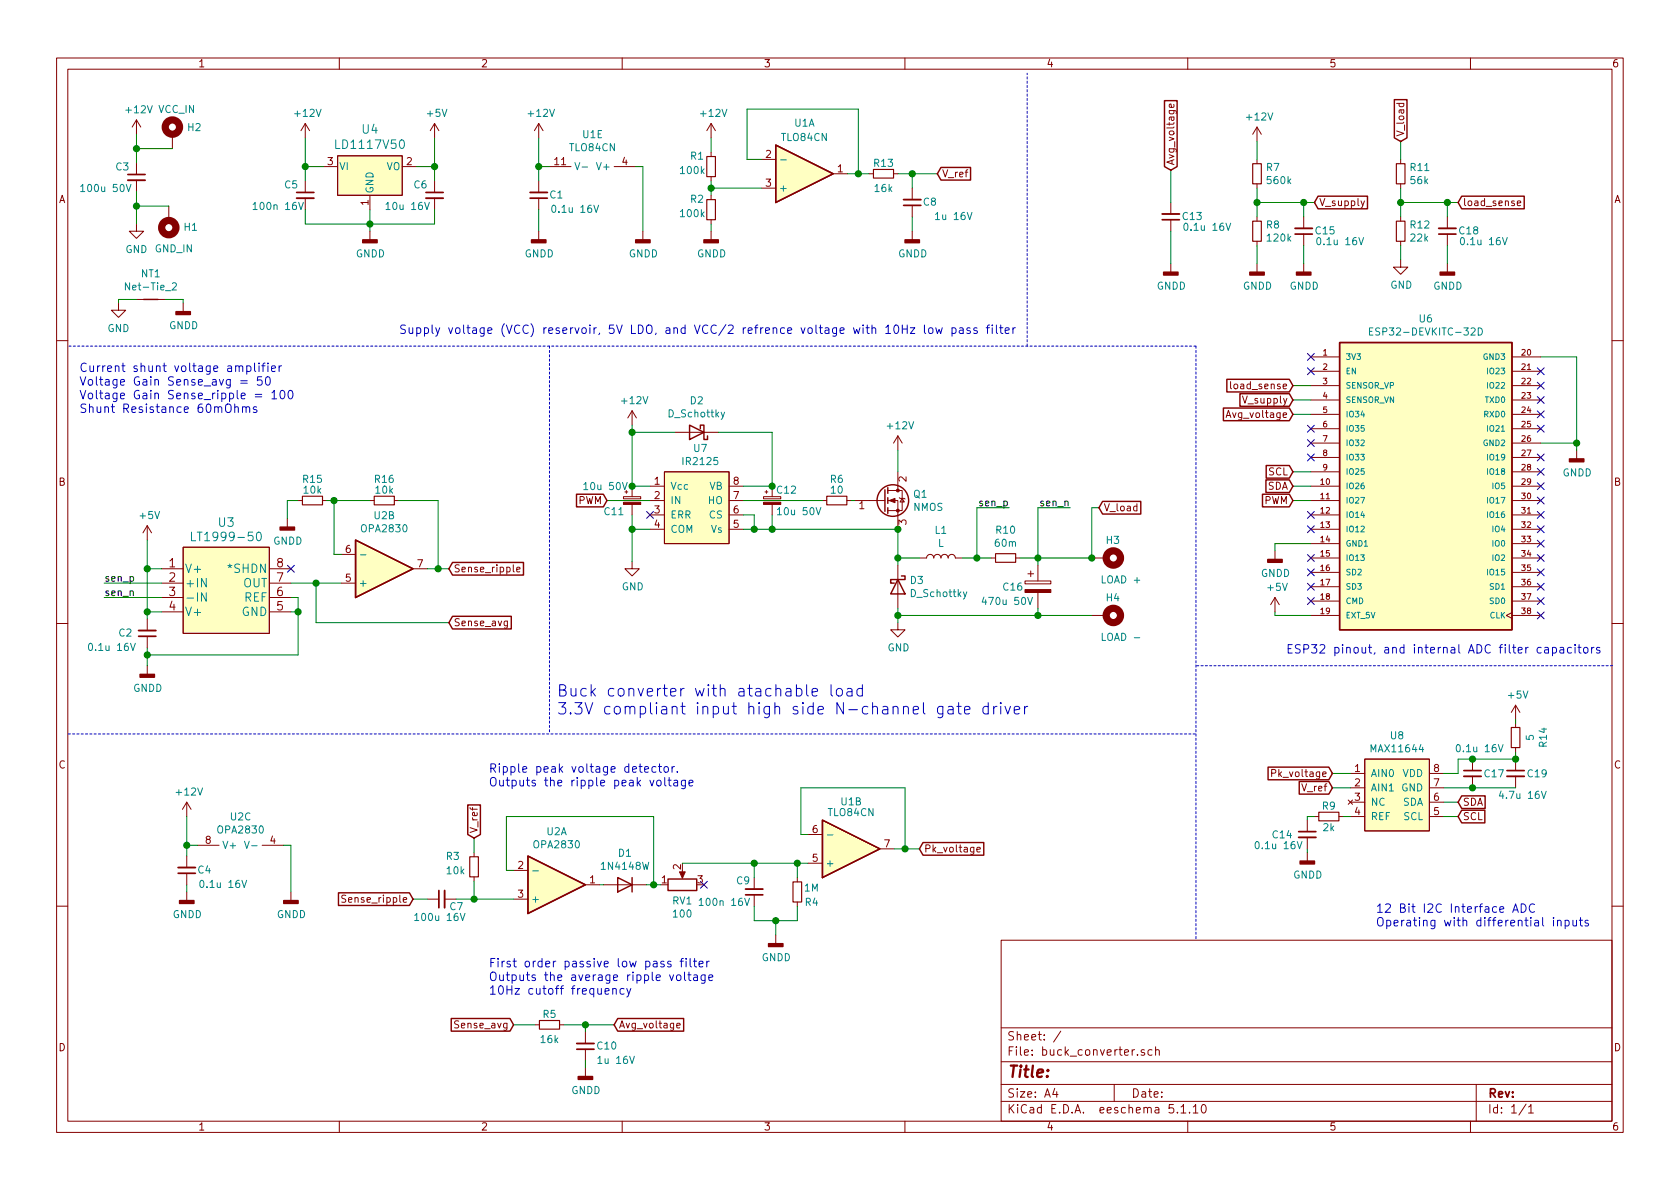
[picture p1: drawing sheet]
<svg xmlns="http://www.w3.org/2000/svg" width="297mm" height="210mm" viewBox="0 0 297 210" stroke-linecap="round" stroke-linejoin="round" font-family="sans-serif">
<g fill="none" stroke="#840000" stroke-width=".18">
<path d="M10 10.3h277v189.9h-277zM12 12.2h273v186.1h-273zM60 10.3v1.9M110 10.3v1.9M160 10.3v1.9M207.5 18.5l.1 .3-.2 .2-.6-.1v-.4l.2-.1 .1 .6M210 10.3v1.9M260 10.3v1.9M24.1 39.6v1.3h1.3l-1.3 1.3-1.2-1.3h1.2M24.1 21.2l-.7 1.3M24.1 21.2v2.5M24.1 28.8v2.1"/>
<path d="M24.1 31.9v2M24.1 21.2l.8 1.3M29.8 36.4v2.6M30.5 23.7v2.6M54 21.8l-.8 1.3M54 21.8v2.6M54 32v2M54 35v2.1M54 21.8l.7 1.3M57.1 29.5h2.6M59.7 27.6h11.4v6.9h-11.4zM65.4 34.5v2.6"/>
<path d="M71.1 29.5h2.6M76.8 21.8l-.7 1.3M76.8 21.8v2.6M76.8 32v2M76.8 35v2.1M76.8 21.8l.8 1.3M95.2 21.8v2.6M95.2 32v2M95.2 35v2.1M95.2 21.8l-.7 1.3M95.2 21.8l.8 1.3M97.2 29.5h3.8"/>
<path d="M108.6 29.5h3.8M125.7 21.8l.8 1.3M125.7 21.8v2.6M125.7 26.9v.8M125.7 31.2v.8M125.7 34.5v.8M125.7 38.9v.7M125.7 21.8l-.7 1.3M134.6 28.2h2.6M134.6 33.3h2.6M147.3 30.7h2.6M153.7 30.7h.7"/>
<path d="M158 30.7h.7M161.3 33.3v2M161.3 36.3v2M207 35.8v2M207 38.9v2M222.2 22.5v2.5M222.2 28.2v.8M222.2 32.5v.8M222.2 38.3v.8M222.2 22.5l-.7 1.2M222.2 22.5l.8 1.2M230.5 38.3v2.1"/>
<path d="M241.2 35.5l-.4 1.2-.2 .1M247.6 28.2v.8M247.6 32.5v.8M247.6 38.3v.8M255.9 38.3v2.1M268.3 35.9l.6-.1-.1-.2-.3-.1-.2 .2v.6h.5M21 53.6v1.3h1.2l-1.2 1.2-1.3-1.2h1.3M24.1 53h5.1M32.4 53.6v1.5M65.4 40.9v1.5M95.2 40.9v1.5M113.7 40.9v1.5"/>
<path d="M125.7 40.9v1.5M161.3 40.9v1.5M207 46.6v1.5M222.2 42.7v.7M222.2 46.6v1.5M230.5 41.4v2M230.5 46.6v1.5M247.6 46v1.2h1.3l-1.3 1.3-1.2-1.3h1.2M247.6 42.7v.7M255.9 41.4v2M255.9 46.6v1.5M10 60.2h2"/>
<path d="M111.8 72.6l-.8 1.3M111.8 72.6v2.6M111.8 72.6l.7 1.3M119.4 76.4h7.6M158.7 77.1l-.7 1.3M158.7 77.1v2.5M158.7 77.1l.8 1.3M217.6 67.5v1.1l.2 .2M231.8 63.1h5.1M231.8 65.7h5.1M231.8 68.2h5.1M231.8 70.7h5.1"/>
<path d="M231.8 73.3h5.1M231.8 75.8h5.1M231.8 78.4h5.1M267.3 63.1h5.1M267.3 65.7h5.1M267.3 68.2h5.1M267.3 70.7h5.1M267.3 73.3h5.1M267.3 75.8h5.1M267.3 78.4h5.1M278.8 79.6v1.5M285 60.2h2"/>
<path d="M26 93l-.7 1.2M26 93v2.5M26 93l.8 1.2M32.4 96.8h15.2v15.2h-15.2zM50.8 91.7v1.5M52.7 88.5h.8M57 88.5h.8M60.3 98h2.6M65.4 88.5h.8M69.7 88.5h.8M110.2 87.8h3.1v.4h-3.1zM110.5 87h.5"/>
<path d="M111.8 99.3v1.3h1.2l-1.2 1.2-1.3-1.2h1.3M111.8 86v1.8M111.8 89.2v1.9M114.9 88.5h2.6M114.9 86h2.6M114.9 91.1h2.6M114.9 93.6h2.6M117.5 83.4h11.4v12.7h-11.4zM128.9 88.5h2.5M128.9 86h2.5M128.9 91.1h2.5M128.9 93.6h2.5"/>
<path d="M135 87.8h3v.4h-3zM135.3 87h.5M135.5 86.7v.5M136.5 86v1.8M136.5 89.2v1.9M145.4 88.5h.8M149.7 88.5h.8M151.1 88.5h5.4M157 88.5h1.7v5.1M157 86.7h2.5v3.6h-2.5M158.7 83.4v3.3M158.7 99.9v7.7"/>
<path d="M159 88l.1 .1h.8l.1 .2M159.5 88.1l.4 .7h-.8zM162.6 98.7h1.2a.63 .63 0 0 1 .7-.7 .63 .63 0 0 1 .6 .7 .63 .63 0 0 1 .6-.7 .63 .63 0 0 1 .7 .7 .63 .63 0 0 1 .6-.7 .63 .63 0 0 1 .6 .7 .63 .63 0 0 1 .7-.7 .63 .63 0 0 1 .6 .7h1.3M175.3 98.7h.7M179.6 98.7h.7M183.5 99.9v2.8M193 98.7h2.6M225.4 97.4v1.5M231.8 88.5h5.1M231.8 80.9h5.1M231.8 83.4h5.1M231.8 86h5.1"/>
<path d="M231.8 91.1h5.1M231.8 93.6h5.1M231.8 96.1h5.1M231.8 98.7h5.1M267.3 88.5h5.1M267.3 80.9h5.1M267.3 83.4h5.1M267.3 86h5.1M267.3 91.1h5.1M267.3 93.6h5.1M267.3 96.1h5.1M267.3 98.7h5.1"/>
<path d="M10 110.3h2M26 109.5v2M26 112.5v2M26 117.7v1.5M28.6 100.6h3.8M28.6 103.1h3.8M28.6 105.7h3.8M28.6 108.2h3.8M47.6 100.6h3.8M47.6 103.1h3.8M47.6 105.7h3.8M47.6 108.2h3.8"/>
<path d="M60.3 103.1h2.6M73 100.6h2.6M89.7 109.8v1.2l-.2 .1-.3-.1M89.7 109.9l-.3-.1-.3 .3 .1 .5h.5M91.4 100.7l.5-.1v-.3h-.4l-.1 .2v.6h.5M158.7 110.1v1.3h1.3l-1.3 1.2-1.2-1.2h1.2M181.2 102.7h4.6v.5h-4.6zM181.7 101.5h1.1M182.2 101v1M183.5 104.8v2.8M193 108.8h2.6M225.4 105.7v2.5"/>
<path d="M225.4 105.7l-.7 1.2M225.4 105.7l.8 1.2M231.8 101.2h5.1M231.8 103.8h5.1M231.8 106.3h5.1M231.8 108.8h5.1M267.3 108.3l-1 .5 1 .5M267.3 101.2h5.1M267.3 103.8h5.1M267.3 106.3h5.1M267.3 108.8h5.1M285 110.3h2"/>
<path d="M224.8 136.7l.7-.1v-.4l-.7-.1v1.2M238.8 136.8h2.5M238.8 139.3h2.5M241.3 134.2h11.4v12.7h-11.4zM252.7 136.8h2.6M252.7 139.3h2.6M260.3 134.2v2.1M260.3 137.3v2M268 124.7l-.8 1.3M268 124.7v2.5M268 127.9v.7M268 132.2v.8"/>
<path d="M268 134.2v2.1M268 137.3v2M268 124.7l.7 1.3M33 141.9l-.7 1.2M33 141.9v2.5M33 151.4v2M33 154.4v2.1M33 157.7v1.6M33 141.9l.8 1.2M34.9 149.5h3.8M46.4 149.5h3.8M51.4 157.7v1.6"/>
<path d="M61.1 158.4l-.4-.1-.2 .1v.4l.6 .3v.2l-.2 .3-.5-.1M75.6 159h2M78.6 159h2M83.8 150.7v.8M83.8 155.1v.7M90.8 153.9h2.5M90.8 159h2.5M103.5 156.5h2.5M106.7 156.5h7.6M120.6 153.9v1M133.3 155.2v2M133.3 158.2v2.1"/>
<path d="M141 155.2v.8M141 159.5v.8M142.9 152.6h2.5M142.9 147.6h2.5M155.6 150.1h2.5M172.7 150.2l.6-.1v-.2l-.4-.1-.2 .2 .1 .6h.5M231.1 145v2.1M231.1 148.1v2M231.1 150.7v1.6M232.4 144.4h.8M236.7 144.4h.8M238.4 141.5l.7 .7"/>
<path d="M238.8 144.4h2.5M238.8 141.9h2.5M239.1 141.5l-.7 .7M252.7 144.4h2.6M252.7 141.9h2.6M10 160.2h2M137.2 165.3v1.6M177 166.3h108v32h-108zM285 160.2h2M60 198.3v1.9M94.6 181.2h.8M98.9 181.2h.8"/>
<path d="M103.5 182.5v2M103.5 185.5v2.1M103.5 188.8v1.6M110 198.3v1.9M119.7 181.4l.6-.2-.1-.2-.4-.1-.1 .2v.6h.5M160 198.3v1.9M177 194.8h108M177 191.8h108M177 187.8h108M177 181.8h108M186.5 192.5l-.4 1h1M186.8 193v1"/>
<path d="M187.6 182.3l-1.3 2M197 191.8v3M202.3 185.7a.37 .37 0 0 0-.5 .1v.2l.5 .2 .1 .1-.2 .3-.4-.1M203.7 185.7l-.4-.1-.3 .3v.6l.3 .1 .4-.1M204.3 185.7h.1a.37 .37 0 0 1 .6 .1v.8M204.3 185.1v1.5M208.2 196.7v.1M208.8 195.8l.4-.5v1.5M208.8 196.8h.9M210 198.3v1.9M210.3 196.7v.1M211 195.8l.4-.5v1.5"/>
<path d="M211 196.8h.8M212.6 195.4l.2-.1a.8 .8 0 0 1 .5 .8 .8 .8 0 0 1-.5 .7 1 1 0 0 1-.2-1.4zM260 198.3v1.9M261 191.8v6.5M269.8 195.2l-1.2 2M270.3 195.8l.4-.5v1.5M270.3 196.8h.8"/>
</g>
<g fill="none" stroke="#840000" stroke-width=".33">
<path d="M22.6 31.9h3.1M52.5 35h3M75.3 35h3.1M93.7 34h3.1M159.8 35.3h3M205.5 37.8h3M229 40.4h3M254.4 40.4h3M24.5 111.5h3.1M258.8 137.3h3.1M266.4 137.3h3.1M31.5 153.4h3"/>
<path d="M78.6 157.5v3M131.8 157.2h3.1M229.6 148.1h3.1M102 184.5h3"/>
</g>
<g fill="none" stroke="#840000" stroke-width=".3">
<path d="M22.6 30.9h3.1M52.5 34h3M75.3 34h3.1M93.7 35h3.1M159.8 36.3h3M205.5 38.9h3M229 41.4h3M254.4 41.4h3M24.5 112.5h3.1M258.8 136.3h3.1M266.4 136.3h3.1M31.5 154.4h3"/>
<path d="M77.6 157.5v3M131.8 158.2h3.1M229.6 147.1h3.1M102 185.5h3"/>
</g>
<g fill="none" stroke="#008484" stroke-width=".18">
<path d="M14.3 33l.3-.4v1.3M14.3 33.9h.7M22.3 32.6l.4 1.3 .5-1.3M44.8 36.1l.3-.3v1.3M44.8 37.1h.7M52.8 35.8l.4 1.3 .4-1.3M68.2 36.1l.4-.3v1.3M68.2 37.1h.8M75.1 35.8l.4 1.3 .4-1.3M101.7 28.7l.4 1.3 .4-1.3M102.9 29.5h1M105 36.3l.4 1.3 .4-1.3"/>
<path d="M138 28.3h1M216.8 39.5l.4 1.2 .4-1.2M22.9 50v1.3l-.7-1.3v1.3M30.5 50.1l.5-.1 .2 .4-.1 .2-.7 .7h.8M240.3 42l.4 1.3 .4-1.3M242.1 58.6h.5M242.7 58h-.6v1.3h.6M261.4 58a.64 .64 0 0 1 .7 .6 .64 .64 0 0 1-.7 .7zM265.7 42l.4 1.3 .4-1.3M128.1 72.9l-.4 1.1-.2 .2M33.9 94.1v1.5h.7M45.5 94.2l.2-.1a.82 .82 0 0 1 .6 .6 .82 .82 0 0 1-.3 .8l-.3 .1-.3-.3-.1-.6z"/>
<path d="M63.7 98.1h1M103.2 85.7l.4-.4v1.3M103.2 86.6h.7M110.1 85.3l.4 1.3 .4-1.3M137.5 90.1l.3-.3v1.2M137.5 91h.7M144.3 89.8l.4 1.2 .4-1.2M23.1 113.8l.4 1.2 .4-1.2M36.5 104.8v1.5l-.9-1.5v1.5M170.9 104.7l-.4 1.1-.2 .1M181.7 105.6l.4 1.3 .4-1.3M264.9 131.7l.4 1.2 .5-1.2"/>
<path d="M272.5 139.9l.4 1.3 .5-1.3M42.8 155.7l.4 1.2 .4-1.2M43.2 148.8l.4 1.2 .5-1.2M44.5 149.5h1M94.2 154h1M123.6 159.2l.4-.4v1.3M131.7 158.8l.4 1.3 .4-1.3M146.3 147.6h1M229.4 148.8l.4 1.3 .4-1.3M73.3 161.9l.4-.4v1.3M73.3 162.8h.7M81.4 161.5l.4 1.3 .4-1.3"/>
<path d="M123.6 160.1h.7"/>
</g>
<g fill="#840000" stroke="#840000" stroke-width=".25">
<path d="M112.4 42.4h2.5v.5h-2.5z"/>
<path d="M94 42.4h2.5v.5h-2.5z"/>
<path d="M229.2 48.1h2.6v.5h-2.6z"/>
<path d="M49.5 93.2h2.6v.5h-2.6z"/>
<path d="M64.1 42.4h2.6v.5h-2.6z"/>
<path d="M31.7 159.3h2.6v.5h-2.6z"/>
<path d="M50.2 159.3h2.5v.5h-2.5z"/>
<path d="M135.9 166.9h2.5v.5h-2.5z"/>
<path d="M277.5 81.1h2.5v.6h-2.5z"/>
<path d="M224.2 98.9h2.5v.5h-2.5z"/>
<path d="M102.2 190.4h2.6v.5h-2.6z"/>
<path d="M229.9 152.3h2.5v.5h-2.5z"/>
<path d="M160 42.4h2.6v.5h-2.6z"/>
<path d="M124.5 42.4h2.5v.5h-2.5z"/>
<path d="M205.7 48.1h2.6v.5h-2.6z"/>
<path d="M24.8 119.2h2.5v.6h-2.5z"/>
<path d="M254.6 48.1h2.6v.5h-2.6z"/>
<path d="M31.1 55.1h2.6v.5h-2.6z"/>
<path d="M221 48.1h2.5v.5h-2.5z"/>
</g>
<g fill="#ffffc2" stroke="#ffffc2" stroke-width=".18">
<path d="M32.4 96.8h15.2v15.2h-15.2z"/>
<path d="M62.9 95.5l10.1 5.1-10.1 5.1z"/>
<path d="M145.4 145l10.2 5.1-10.2 5.1z"/>
<path d="M137.2 25.6l10.1 5.1-10.1 5.1z"/>
<path d="M236.9 60.6h30.4v50.8h-30.4z"/>
<path d="M241.3 134.2h11.4v12.7h-11.4z"/>
<path d="M59.7 27.6h11.4v6.9h-11.4z"/>
<path d="M93.3 151.4l10.2 5.1-10.2 5z"/>
<path d="M117.5 83.4h11.4v12.7h-11.4z"/>
</g>
<g fill="none" stroke="#840000" stroke-width=".2">
<path d="M125 35.3h1.5v3.6h-1.5zM125 27.7h1.5v3.5h-1.5zM154.4 30h3.6v1.5h-3.6zM221.5 39.1h1.5v3.6h-1.5zM221.5 29h1.5v3.5h-1.5zM246.9 39.1h1.5v3.6h-1.5zM246.9 29h1.5v3.5h-1.5zM53.5 87.8h3.5v1.5h-3.5zM66.2 87.8h3.5v1.5h-3.5zM146.2 87.8h3.5v1.5h-3.5zM176 97.9h3.6v1.5h-3.6zM267.2 128.6h1.5v3.6h-1.5z"/>
<path d="M83.1 151.5h1.5v3.6h-1.5zM140.2 156h1.5v3.5h-1.5zM233.2 143.6h3.5v1.6h-3.5zM95.4 180.5h3.5v1.5h-3.5z"/>
</g>
<g fill="none" stroke="#840000" stroke-width=".25">
<path d="M205.9 17.8h2.2v11.7l-1.1 .6-1.1-.6zM246.5 17.6h2.3v6.8l-1.2 .6-1.1-.6zM137.2 25.6l10.1 5.1-10.1 5.1zM166.4 29.6h5.2v2.2h-5.2l-.7-1.1zM233 34.7h8.8v2.2h-8.8l-.6-1.1zM258.4 34.7h11.1v2.2h-11.1l-.6-1.1zM25.4 53h2.5M121.9 75.2l2.6 1.2-2.6 1.3zM123.8 75.8v-.6h.7v2.5h.6v-.6M216.3 72.2h11.7l.6 1.1-.6 1.1h-11.7zM216.9 67.1h11.1l.6 1.1-.6 1.1h-11.1zM219.2 69.6h8.8l.6 1.1-.6 1.2h-8.8z"/>
<path d="M236.9 60.6h30.4v50.8h-30.4zM62.9 95.5l10.1 5.1-10.1 5.1zM80 99.5h12.6v2.2h-12.6l-.6-1.1zM101.9 87.4h4.8l.6 1.1-.6 1.1h-4.8zM156.5 86.6v3.8M157 86.2v1M157 88v1M157 89.8v1M194.9 88.7h6.8v2.2h-6.8l-.6-1.1zM223.2 87.4h4.8l.6 1.1-.6 1.1h-4.8zM223.8 84.9h4.2l.6 1.1-.6 1.1h-4.2zM223.9 82.3h4.1l.6 1.1-.6 1.2h-4.1z"/>
<path d="M80 109h10.4v2.2h-10.4l-.6-1.1zM158.7 102.5l1.3 2.5h-2.5zM159.4 101.8h.6v.7h-2.5v.6h.6M224.2 135.7h10.7l.7 1.1-.7 1.1h-10.7zM229.7 138.2h5.2l.7 1.1-.7 1.1h-5.2zM59.8 157.9h12.6l.6 1.1-.6 1.1h-12.6zM82.7 142.3h2.2v5.3l-1.1 .6-1.1-.6zM93.3 151.4l10.2 5.1-10.2 5zM109.2 155.2l2.6 1.3-2.6 1.2zM111.8 155.2v2.5M118.1 155.4h5.1v2.1h-5.1zM145.4 145l10.2 5.1-10.2 5.1z"/>
<path d="M163.2 149h10.7v2.2h-10.7l-.6-1.1zM258.4 140.7h4.2v2.3h-4.2l-.6-1.1zM258.4 143.3h4.1v2.2h-4.1l-.6-1.1zM79.8 180.1h10.4l.6 1.1-.6 1.1h-10.4zM109.2 180.1h11.7v2.2h-11.7l-.6-1.1z"/>
<circle cx="157.9" cy="88.5" r="2.79"/>
</g>
<g fill="#840000" stroke="#840000" stroke-width=".18">
<path d="M181.2 104.3h4.6v.5h-4.6z"/>
<path d="M120.1 154.2h1.1l-.6 1.1z"/>
<path d="M157.2 88.5l1-.4v.8z"/>
<path d="M135 88.8h3v.4h-3z"/>
<path d="M110.2 88.8h3.1v.4h-3.1z"/>
<circle cx="158.7" cy="90.3" r=".25"/>
<circle cx="158.7" cy="86.7" r=".25"/>
</g>
<g fill="none" stroke="#840000" stroke-width="1.3">
<circle cx="30.5" cy="22.5" r="1.27"/>
<circle cx="29.8" cy="40.3" r="1.27"/>
<circle cx="196.8" cy="98.7" r="1.27"/>
<circle cx="196.8" cy="108.8" r="1.27"/>
</g>
<path d="M97.2 61.2v68.6M181.6 61.2v-48.3M211.5 61.2h-199.4M211.5 61.2v104.8M285.1 117.7h-73.6M12.1 129.8h199.4" fill="none" stroke="#0000c2" stroke-width=".18" stroke-dasharray=".4 .4"/>
<g fill="none" stroke="#008400" stroke-width=".18">
<path d="M24.1 23.7v5.1M24.1 33.9v5.7M24.1 26.3h6.4M24.1 36.4h5.7M54 37.1v2.5h22.8v-2.5M54 24.4v7.6M54 29.5h3.1M65.4 37.1v3.8M73.7 29.5h3.1M76.8 24.4v7.6M95.2 29.5h2M95.2 24.4v7.6"/>
<path d="M95.2 37.1v3.8M112.4 29.5h1.3v11.4M125.7 24.4v2.5M125.7 32v2.5M125.7 39.6v1.3M125.7 33.3h8.9M134.6 28.2h-2.5v-8.9h19.7v11.4M149.9 30.7h3.8M158.7 30.7h7M161.3 30.7v2.6M161.3 38.3v2.6M207 30.1v5.7"/>
<path d="M222.2 25v3.2M222.2 33.3v5M222.2 35.8h10.2M230.5 35.8v2.5M247.6 25v3.2M247.6 33.3v5M247.6 35.8h10.2M255.9 35.8v2.5M24.1 53h-3.1v.6M29.2 53h3.2v.6M207 40.9v5.7M222.2 43.4v3.2"/>
<path d="M230.5 43.4v3.2M247.6 43.4v2.6M255.9 43.4v3.2M111.8 76.4h7.6M111.8 75.2v10.8h3.1M127 76.4h9.5v9.6h-5.1M158.7 79.6v3.8M228.6 73.3h3.2M228.6 68.2h3.2M228.6 70.7h3.2M272.4 63.1h6.4v16.5M272.4 78.4h6.4"/>
<path d="M26 95.5v14M52.7 88.5h-1.9v3.2M57.8 88.5h7.6M59.1 88.5v9.5h1.2M70.5 88.5h7v12.1M107.3 88.5h7.6M111.8 93.6h3.1M111.8 91.1v8.2M131.4 88.5h14M131.4 93.6h27.3v6.3M131.4 91.1h1.9v2.5M136.5 91.1v2.5"/>
<path d="M150.5 88.5h.6M158.7 98.7h3.9M170.2 98.7h5.1M178.4 89.8h-5.7v8.9M189.2 89.8h-5.7v10.1M194.3 89.8h-1.3v8.9h-12.7M228.6 88.5h3.2M228.6 86h3.2M228.6 83.4h3.2M231.8 96.1h-6.4v1.3M18.4 103.1h10.2M18.4 105.7h10.2"/>
<path d="M26 100.6h2.6M26 114.5v3.2M26 108.2h2.6M51.4 103.1h8.9M51.4 105.7h1.3v10.1h-26.7M51.4 108.2h1.3M55.9 103.1v7h23.5M75.6 100.6h3.8M158.7 108.8h34.3M158.7 107.6v2.5M183.5 107.6v1.2M225.4 108.2v.6h6.4"/>
<path d="M235.6 139.3h3.2M235.6 136.8h3.2M255.3 139.3h12.7M268 133v1.2h-10.2v2.6h-2.5M268 127.2v.7M33 149.5h1.9M33 144.4v7M33 156.5v1.2M50.2 149.5h1.2v8.2M73 159h2.6M80.6 159h10.2M83.8 148.2v2.5"/>
<path d="M83.8 155.8v3.2M90.8 153.9h-1.3v-9.5h26.1v12.1M106 156.5h.7M114.3 156.5h2.5M120.6 152.6h22.3M133.3 152.6v2.6M141 152.6v2.6M142.9 147.6h-1.3v-8.3h18.4v10.8M158.1 150.1h4.5M231.1 150.1v.6M232.4 144.4h-1.3v.6M237.5 144.4h1.3"/>
<path d="M255.3 144.4h2.5M255.3 141.9h2.5M133.3 160.3v2.5h7.7v-2.5M137.2 162.8v2.5M90.8 181.2h3.8M99.7 181.2h8.9M103.5 181.2v1.3M103.5 187.6v1.2"/>
</g>
<g fill="none" stroke="#0000c2" stroke-width=".18">
<path d="M158.2 57.6l.2-.1a.8 .8 0 0 1 .6 .6 .8 .8 0 0 1-.3 .8l-.2 .1a.83 .83 0 0 1-.3-1.4zM159.5 57.5v1.5M159.5 58.2h.9M160.4 57.5v1.5M161 58h.7l-.7 1h.7M163.4 57.5v1.2l.3 .3M164.2 58.1l.3-.1 .4 .1v.6l-.1 .2-.3 .1-.3-.2zM165.5 58l.2 1 .3-.7 .3 .7 .3-1M168.3 58h.4l.3 .3v.4l-.1 .2h-.6M168.3 58v1.5M169.7 58h.5l.1 1M170.3 58.3l-.5 .1a.3 .3 0 0 0-.2 .3 .3 .3 0 0 0 .2 .3l.5-.1"/>
<path d="M171.5 58a.36 .36 0 0 0-.6 .2l.1 .2 .6 .3-.2 .3-.5-.1M172.7 58a.36 .36 0 0 0-.5 .2v.2l.6 .3-.2 .3-.4-.1M174.4 58h.6M175 57.5l-.4 .2v1.3M175.4 57.5v.1M175.4 58v1M176.2 57.5v1.2l.2 .3M176.7 58h.6M176.9 57.5v1.2l.1 .2 .3 .1M177.7 58.5l.7-.2v-.3h-.4l-.3 .2 .1 .7h.6M179.1 58v1M179.5 58h-.3l-.1 .3"/>
<path d="M41.5 72.1l.2-.2 .4 .1v.9M41.5 71.4v1.5M42.6 67.3h1.1M42.6 67.8h1.1M42.9 72.1v-.1a.36 .36 0 0 1 .6 .2v.7M42.9 71.9v1M43.5 72.2l.2-.3 .4 .1v.9M43.6 64.8a.48 .48 0 0 1 .7 0v.8a.48 .48 0 0 1-.7 0M43.6 64.7v1.5M45 64.2v1.3l.2 .2M45.1 69.7h1.2M45.1 70.2h1.2"/>
<path d="M45.4 72a.36 .36 0 0 0-.6 .2l.1 .2 .5 .2-.2 .3h-.4M45.8 64.2v.1M45.8 64.7v1M46.3 66.6h-.7l-.1 .7 .2-.1 .5 .1 .2 .2-.1 .5-.2 .1h-.4l-.2-.1M46.3 64.7h.6M46.9 64.2l-.4 .2v1.3M47.1 66.7l.3-.1a.94 .94 0 0 1 0 1.5l-.3-.1-.1-.2-.1-.6zM47.4 64.2v.1M47.4 64.7v1M48 65.2l.7-.2-.1-.2-.4-.1-.2 .2 .1 .7h.5M48.1 69.5l.4-.5v1.5M48.1 70.5h.8"/>
<path d="M49.4 64.7v1M49.6 69.2l.3-.2a.8 .8 0 0 1 .6 .7 .8 .8 0 0 1-.4 .8h-.1a.86 .86 0 0 1-.4-1.3zM49.8 64.7l-.3 .1-.1 .2M51.1 69.2l.2-.2a.8 .8 0 0 1 .6 .7 .8 .8 0 0 1-.3 .8h-.2a.83 .83 0 0 1-.3-1.3zM272.5 114.5h-.4l-.3 .3v.4l.1 .2h.6M273.1 114.5h.6l.1 1M273.8 114.8l-.5 .1-.2 .2v.3l.2 .1 .5-.1M274.5 114.5h.4l.3 .3v.4l-.1 .2h-.6M274.5 114.5v1.5M275.8 114.5h.6l.1 1M276.5 114.8l-.5 .1a.3 .3 0 0 0-.2 .3 .3 .3 0 0 0 .2 .3l.5-.1M277.9 114.5h-.5l-.3 .3 .2 .6h.6"/>
<path d="M278.5 114v.1M278.5 114.5v1M279 114.5h.6M279.2 114v1.3l.4 .2M280.1 114.6l.2-.1 .4 .1 .1 .6-.2 .2-.3 .1-.2-.2zM281.4 114.5v1M281.8 114.5h-.2l-.2 .3M282.9 114.5h-.4l-.2 .2v.2l.6 .2v.3h-.6M114 136.1l.7-.2-.1-.3h-.4l-.2 .2v.7h.6M116 135.6a.48 .48 0 0 0-.7 .1v.7a.48 .48 0 0 0 .7 .1M116.2 138.1l.2-.1h.4l.1 .3-.1 .6-.4 .1-.2-.2zM116.4 135.6h.6"/>
<path d="M116.6 135.1v1.2l.4 .3M117.5 135.6h.4l.3 .3v.4l-.3 .3-.4-.1-.1-.2zM117.5 137.5v1.3l.3 .2M118.1 138h.6M118.3 137.5v1.3l.4 .2M118.8 135.6v1M119.2 138h.6v1M119.3 135.6h-.3l-.2 .3M119.8 136.4v.2M119.8 138.3l-.5 .1a.3 .3 0 0 0-.2 .3 .3 .3 0 0 0 .2 .3l.5-.1M121.2 138v1.2l-.3 .3-.4-.1M121.2 138a.48 .48 0 0 0-.7 .1v.7a.48 .48 0 0 0 .7 .1"/>
<path d="M121.8 138.5l.7-.2v-.3h-.5l-.2 .2 .1 .7h.6M142.6 121.1v1.7l.3 .3M143.6 122.4l1-.2-.2-.4-.5-.1-.3 .3 .1 1 .2 .1 .5-.1M146.9 121.1v1.7l.3 .3M148.1 121.8a.54 .54 0 0 1 .8 .3v.6a.55 .55 0 0 1-.5 .4 .55 .55 0 0 1-.5-.4v-.6zM149.8 121.8l.2-.1 .6 .1v1.3M150.6 122.2l-.6 .1a.39 .39 0 0 0-.3 .4 .39 .39 0 0 0 .3 .4l.6-.1M152.5 121.8l-.6-.1-.4 .4v.6l.2 .3 .2 .1 .6-.1M152.5 121.1v2M166.7 124.9v1.6a.52 .52 0 0 1-.8 .3M166.7 125l-.6-.1-.3 .4v.6l.1 .3 .2 .1 .6-.1M167.7 125l.2-.1 .5 .1 .1 1.3"/>
<path d="M168.5 125.4l-.6 .1a.39 .39 0 0 0-.3 .4 .39 .39 0 0 0 .3 .4l.6-.1M169.2 124.9h.8M169.5 124.3v1.7l.1 .2 .4 .1M170.5 125.6l1-.2-.1-.4-.6-.1-.3 .3 .1 1 .2 .1 .6-.1M174.7 125l-.5-.1-.4 .4v.6l.2 .3 .2 .1 .5-.1M174.7 124.3v2M175.7 124.9v1.4M176.3 124.9l-.4 .1-.2 .3M176.9 124.3l-.1 .1h.2l-.1-.1v.1M176.9 124.9v1.4M177.7 124.9l.5 1.4 .5-1.4M179.3 125.6l1-.2-.1-.4-.6-.1-.3 .3 .1 1 .2 .1 .6-.1"/>
<path d="M181.2 124.9v1.4M181.7 124.9l-.4 .1-.1 .3M269 159.8a.76 .76 0 0 1 .8 .8 .76 .76 0 0 1-.8 .7zM271.3 160a.72 .72 0 0 0-1 .5 .72 .72 0 0 0 .7 .8l.3-.1M107 175.3l.7-.1-.1-.3-.4-.1-.2 .2v.7h.6M108.3 174.9l.2-.1 .4 .1 .1 .9M108.3 174.8v1M110.3 174.9a.48 .48 0 0 0-.6 0v.8a.48 .48 0 0 0 .6 0M110.8 174.8l.4 1M111.5 174.8l-.5 1.4-.2 .1M118.4 172.4l.3 1 .4-1M118.6 170a.36 .36 0 0 0-.6 .2l.1 .2 .4 .1 .2 .2-.2 .3-.5-.1"/>
<path d="M119.7 172.5l.2-.1 .4 .1 .1 .6-.2 .2-.3 .1-.2-.2zM120.2 170h.6M120.8 169.5l-.3 .2v1.3M121 171.9v1.3l.3 .2M121.3 169.5v.1M121.3 170v1M121.6 172.4h.6M121.8 171.9v1.3l.4 .2M122 169.5v1.3l.3 .2M122.6 170h.6M122.7 172.5h.5l.1 .9M122.8 169.5v1.3l.4 .2"/>
<path d="M123.3 172.7l-.5 .1a.31 .31 0 0 0-.2 .3 .31 .31 0 0 0 .2 .3l.5-.1M123.6 170.5l.7-.2v-.3h-.5l-.2 .2 .1 .7h.6M124.7 172.4l-.1 1.4-.2 .1-.4-.1M124.7 172.5l-.4-.1-.3 .3v.4l.1 .2h.6M125 170v1M125.3 172.9l.7-.2v-.2l-.5-.1-.2 .2 .1 .7h.6M125.4 170h-.3l-.1 .3M267.5 161.3l.5-1.5 .5 1.5M267.6 160.9h.7M274.7 162.2v.2M274.7 162.7v1M275.4 162.9l.2-.2 .3 .1 .1 .9"/>
<path d="M275.4 162.7v1M276.7 162.8l.5-.1 .2 .3-.1 .7h-.6M276.7 162.7v1.5M278.1 162.7l.1 1h.3l.2-.1M278.7 162.7v1M279.2 162.7h.6M279.5 162.2v1.3l.3 .2M280.8 162.8l-.4-.1-.2 .3 .1 .2 .5 .1v.4h-.6"/>
</g>
<g fill="#008400" stroke="#008400" stroke-width=".25">
<circle cx="183.5" cy="98.7" r=".51"/>
<circle cx="83.8" cy="159" r=".51"/>
<circle cx="161.3" cy="30.7" r=".51"/>
<circle cx="255.9" cy="35.8" r=".51"/>
<circle cx="183.5" cy="108.8" r=".51"/>
<circle cx="111.8" cy="93.6" r=".51"/>
<circle cx="151.8" cy="30.7" r=".51"/>
<circle cx="222.3" cy="35.8" r=".51"/>
<circle cx="158.8" cy="108.8" r=".51"/>
<circle cx="193" cy="98.7" r=".51"/>
<circle cx="172.7" cy="98.7" r=".51"/>
<circle cx="24.1" cy="36.4" r=".51"/>
<circle cx="158.8" cy="98.7" r=".51"/>
<circle cx="115.6" cy="156.5" r=".51"/>
<circle cx="24.1" cy="26.3" r=".51"/>
<circle cx="136.5" cy="86" r=".51"/>
<circle cx="111.8" cy="86" r=".51"/>
<circle cx="136.5" cy="93.6" r=".51"/>
<circle cx="268" cy="134.2" r=".51"/>
<circle cx="260.3" cy="134.2" r=".51"/>
<circle cx="260.3" cy="139.3" r=".51"/>
<circle cx="133.4" cy="93.6" r=".51"/>
<circle cx="125.7" cy="33.3" r=".51"/>
<circle cx="278.8" cy="78.4" r=".51"/>
<circle cx="26" cy="115.8" r=".51"/>
<circle cx="26" cy="108.2" r=".51"/>
<circle cx="65.4" cy="39.6" r=".51"/>
<circle cx="26" cy="100.6" r=".51"/>
<circle cx="54" cy="29.5" r=".51"/>
<circle cx="52.7" cy="108.2" r=".51"/>
<circle cx="76.8" cy="29.5" r=".51"/>
<circle cx="103.5" cy="181.2" r=".51"/>
<circle cx="95.3" cy="29.5" r=".51"/>
<circle cx="111.8" cy="76.4" r=".51"/>
<circle cx="160" cy="150.1" r=".51"/>
<circle cx="137.2" cy="162.8" r=".51"/>
<circle cx="141" cy="152.6" r=".51"/>
<circle cx="133.4" cy="152.6" r=".51"/>
<circle cx="33" cy="149.5" r=".51"/>
<circle cx="230.5" cy="35.8" r=".51"/>
<circle cx="59.1" cy="88.5" r=".51"/>
<circle cx="55.9" cy="103.1" r=".51"/>
<circle cx="77.5" cy="100.6" r=".51"/>
<circle cx="158.8" cy="93.6" r=".51"/>
<circle cx="247.7" cy="35.8" r=".51"/>
</g>
<g fill="none" stroke="#000084" stroke-width=".18">
<path d="M231.2 65l1.2 1.3M231.2 77.7l1.2 1.3M231.2 75.2l1.2 1.2M231.2 62.5l1.2 1.2M232.4 65l-1.2 1.3M232.4 77.7l-1.2 1.3M232.4 75.2l-1.2 1.2M232.4 62.5l-1.2 1.2M271.8 70.1l1.2 1.2M271.8 75.2l1.2 1.2M271.8 72.7l1.2 1.2M271.8 67.6l1.2 1.2"/>
<path d="M271.8 65l1.2 1.3M273 70.1l-1.2 1.2M273 75.2l-1.2 1.2M273 72.7l-1.2 1.2M273 67.6l-1.2 1.2M273 65l-1.2 1.3M50.8 100l1.2 1.2M52 100l-1.2 1.2M114.3 90.4l1.2 1.3M115.5 90.4l-1.2 1.3M231.2 98.1l1.2 1.2M231.2 93l1.2 1.2"/>
<path d="M231.2 90.4l1.2 1.3M231.2 80.3l1.2 1.2M232.4 98.1l-1.2 1.2M232.4 93l-1.2 1.2M232.4 90.4l-1.2 1.3M232.4 80.3l-1.2 1.2M271.8 98.1l1.2 1.2M271.8 95.5l1.2 1.2M271.8 93l1.2 1.2M271.8 90.4l1.2 1.3M271.8 87.9l1.2 1.2M271.8 85.4l1.2 1.2"/>
<path d="M271.8 82.8l1.2 1.2M271.8 80.3l1.2 1.2M273 98.1l-1.2 1.2M273 95.5l-1.2 1.2M273 93l-1.2 1.2M273 90.4l-1.2 1.3M273 87.9l-1.2 1.2M273 85.4l-1.2 1.2M273 82.8l-1.2 1.2M273 80.3l-1.2 1.2M231.2 105.7l1.2 1.2M231.2 103.1l1.2 1.3"/>
<path d="M231.2 100.6l1.2 1.2M232.4 105.7l-1.2 1.2M232.4 103.1l-1.2 1.3M232.4 100.6l-1.2 1.2M271.8 100.6l1.2 1.2M271.8 103.1l1.2 1.3M271.8 105.7l1.2 1.2M271.8 108.2l1.2 1.2M273 100.6l-1.2 1.2M273 103.1l-1.2 1.3M273 105.7l-1.2 1.2M273 108.2l-1.2 1.2"/>
<path d="M123.9 155.8l1.2 1.3M125.1 155.8l-1.2 1.3"/>
</g>
<g font-size="2.8" fill="#0000c2">
<text x="98.4" y="123.2">Buck converter with atachable load</text>
<text x="98.4" y="126.4">3.3V compliant input high side N-channel gate driver</text>
</g>
<text font-size="2.8" fill="#840000" x="178" y="190.5">Title:</text>
<g font-size="2.1" fill="#008484">
<text x="64.1" y="23.6">U4</text>
<text x="59.7" y="26.3">LD1117V50</text>
<text x="34.8" y="95.7">LT1999-50</text>
<text x="38.7" y="93.2">U3</text>
<text x="32.6" y="101.3">V+</text>
<text x="40.6" y="101.3">*SHDN</text>
<text x="32.6" y="103.9">+IN</text>
<text x="32.6" y="106.4">-IN</text>
<text x="43" y="103.9">OUT</text>
<text x="43.2" y="106.4">REF</text>
<text x="32.6" y="108.9">V+</text>
<text x="42.7" y="108.9">GND</text>
</g>
<g font-size="2.1" fill="#0000c2">
<text x="70.5" y="59">Supply voltage (VCC) reservoir, 5V LDO, and VCC/2 refrence voltage with 10Hz low pass filter</text>
<text x="14" y="65.8">Current shunt voltage amplifier</text>
<text x="14" y="68.2">Voltage Gain Sense_avg = 50</text>
<text x="14" y="70.6">Voltage Gain Sense_ripple = 100</text>
<text x="14" y="73">Shunt Resistance 60mOhms</text>
<text x="227.3" y="115.6">ESP32 pinout, and internal ADC filter capacitors</text>
<text x="86.4" y="136.6">Ripple peak voltage detector.</text>
<text x="86.4" y="139.1">Outputs the ripple peak voltage</text>
<text x="243.2" y="161.4">12 Bit I2C Interface ADC</text>
<text x="243.2" y="163.8">Operating with differential inputs</text>
<text x="86.4" y="171.1">First order passive low pass filter</text>
<text x="86.4" y="173.5">Outputs the average ripple voltage</text>
<text x="86.4" y="175.9">10Hz cutoff frequency</text>
</g>
<g font-size="2.1" fill="#840000">
<text x="29.9" y="100.3">1</text>
<text x="48.9" y="100.3">8</text>
<text x="29.9" y="102.9">2</text>
<text x="29.9" y="105.4">3</text>
<text x="29.9" y="107.9">4</text>
<text x="48.9" y="107.9">5</text>
<text x="48.9" y="105.4">6</text>
<text x="48.9" y="102.9">7</text>
<text x="178" y="184">Sheet: /</text>
<text x="178" y="186.7">File: buck_converter.sch</text>
<text x="178" y="196.9">KiCad E.D.A. eeschema 5.1.10</text>
<text x="178" y="194.1">Size: A4</text>
<text x="200" y="194.1">Date:</text>
<text x="263" y="194.1">Rev:</text>
<text x="263" y="196.9">Id: 1/1</text>
</g>
<g font-size="1.8" fill="#840000">
<text x="35" y="11.9">1</text>
<text x="85" y="11.9">2</text>
<text x="135" y="11.9">3</text>
<text x="185" y="11.9">4</text>
<text x="235" y="11.9">5</text>
<text x="285" y="11.9">6</text>
<text x="57.9" y="29.2">3</text>
<text x="71.9" y="29.2">2</text>
<text x="98.1" y="29.2">11</text>
<text x="110" y="29.2">4</text>
<text x="135.4" y="27.9">2</text>
<text x="207.6" y="29.3" transform="rotate(-90 207.6 29.3)">Avg_voltage</text>
<text x="248.3" y="24.2" transform="rotate(-90 248.3 24.2)">V_load</text>
<text x="10.4" y="35.9">A</text>
<text x="135.4" y="33">3</text>
<text x="148.1" y="30.5">1</text>
<text x="166.5" y="31.4">V_ref</text>
<text x="285.4" y="35.9">A</text>
<text x="65.2" y="36.3" transform="rotate(-90 65.2 36.3)">1</text>
<text x="233.2" y="36.4">V_supply</text>
<text x="258.6" y="36.4">load_sense</text>
<text x="218.2" y="68.8">load_sense</text>
<text x="219.9" y="71.4">V_supply</text>
<text x="217.3" y="73.9">Avg_voltage</text>
<text x="10.4" y="85.9">B</text>
<text x="102.2" y="89.1">PWM</text>
<text x="115.7" y="85.7">1</text>
<text x="115.7" y="88.3">2</text>
<text x="129.7" y="88.3">7</text>
<text x="129.7" y="85.7">8</text>
<text x="160.3" y="85.2" transform="rotate(-90 160.3 85.2)">2</text>
<text x="223.5" y="89.1">PWM</text>
<text x="224.1" y="86.6">SDA</text>
<text x="224.3" y="84.1">SCL</text>
<text x="285.4" y="85.9">B</text>
<text x="115.7" y="90.8">3</text>
<text x="115.7" y="93.3">4</text>
<text x="129.7" y="93.3">5</text>
<text x="129.7" y="90.8">6</text>
<text x="151.9" y="90">1</text>
<text x="160.3" y="92.8" transform="rotate(-90 160.3 92.8)">3</text>
<text x="195.1" y="90.4">V_load</text>
<text x="61.1" y="97.8">6</text>
<text x="73.8" y="100.3">7</text>
<text x="80.2" y="101.2">Sense_ripple</text>
<text x="61.1" y="102.9">5</text>
<text x="80.2" y="110.7">Sense_avg</text>
<text x="10.4" y="135.9">C</text>
<text x="225.5" y="137.4">Pk_voltage</text>
<text x="239.5" y="136.5">1</text>
<text x="253.5" y="136.5">8</text>
<text x="285.4" y="135.9">C</text>
<text x="230.4" y="139.9">V_ref</text>
<text x="239.5" y="139.1">2</text>
<text x="239.5" y="141.6">3</text>
<text x="253.5" y="141.6">6</text>
<text x="253.5" y="139.1">7</text>
<text x="258.6" y="142.5">SDA</text>
<text x="36.3" y="149.2">8</text>
<text x="47.8" y="149.2">4</text>
<text x="84.5" y="147.4" transform="rotate(-90 84.5 147.4)">V_ref</text>
<text x="143.7" y="147.3">6</text>
<text x="156.4" y="149.9">7</text>
<text x="239.5" y="144.1">4</text>
<text x="253.5" y="144.1">5</text>
<text x="258.6" y="145">SCL</text>
<text x="91.6" y="153.7">2</text>
<text x="120.4" y="153.8" transform="rotate(-90 120.4 153.8)">2</text>
<text x="143.7" y="152.4">5</text>
<text x="163.3" y="150.7">Pk_voltage</text>
<text x="61.2" y="159.6">Sense_ripple</text>
<text x="91.6" y="158.7">3</text>
<text x="104.3" y="156.2">1</text>
<text x="117" y="156.2">1</text>
<text x="123.3" y="156.2">3</text>
<text x="10.4" y="185.9">D</text>
<text x="80.8" y="181.9">Sense_avg</text>
<text x="109.4" y="181.9">Avg_voltage</text>
<text x="285.4" y="185.9">D</text>
<text x="35" y="199.9">1</text>
<text x="85" y="199.9">2</text>
<text x="135" y="199.9">3</text>
<text x="185" y="199.9">4</text>
<text x="235" y="199.9">5</text>
<text x="285" y="199.9">6</text>
</g>
<g font-size="1.8" fill="#008484">
<text x="22.4" y="20">+12V</text>
<text x="28" y="20">VCC_IN</text>
<text x="33.2" y="23.2">H2</text>
<text x="52.3" y="20.7">+12V</text>
<text x="75.6" y="20.7">+5V</text>
<text x="93.5" y="20.7">+12V</text>
<text x="124" y="20.7">+12V</text>
<text x="140.5" y="22.4">U1A</text>
<text x="220.5" y="21.3">+12V</text>
<text x="100.8" y="26.7">TLO84CN</text>
<text x="103.1" y="24.4">U1E</text>
<text x="122.1" y="28.2">R1</text>
<text x="138.2" y="24.9">TLO84CN</text>
<text x="154.6" y="29.5">R13</text>
<text x="14.8" y="34">100u 50V</text>
<text x="20.5" y="30.1">C3</text>
<text x="50.4" y="33.3">C5</text>
<text x="59.9" y="30.1">VI</text>
<text x="66" y="34.3" transform="rotate(-90 66 34.3)">GND</text>
<text x="68.3" y="30.1">VO</text>
<text x="73.2" y="33.3">C6</text>
<text x="97.3" y="35.1">C1</text>
<text x="105.9" y="30.1">V+</text>
<text x="120.4" y="30.8">100k</text>
<text x="122.1" y="35.9">R2</text>
<text x="137.7" y="33.9">+</text>
<text x="154.7" y="34">16k</text>
<text x="224" y="30.2">R7</text>
<text x="224.2" y="32.6">560k</text>
<text x="249.4" y="30.2">R11</text>
<text x="249.5" y="32.6">56k</text>
<text x="32.6" y="40.8">H1</text>
<text x="45.3" y="37.1">100n 16V</text>
<text x="68.7" y="37.1">10u 16V</text>
<text x="98.1" y="37.6">0.1u 16V</text>
<text x="120.4" y="38.4">100k</text>
<text x="163.3" y="36.4">C8</text>
<text x="165.7" y="38.9">1u 16V</text>
<text x="209.2" y="38.9">C13</text>
<text x="209.8" y="40.8">0.1u 16V</text>
<text x="224" y="40.4">R8</text>
<text x="232.7" y="41.4">C15</text>
<text x="249.4" y="40.4">R12</text>
<text x="258.1" y="41.4">C18</text>
<text x="22.2" y="44.7">GND</text>
<text x="27.4" y="44.6">GND_IN</text>
<text x="62.9" y="45.5">GNDD</text>
<text x="92.8" y="45.5">GNDD</text>
<text x="111.2" y="45.5">GNDD</text>
<text x="123.2" y="45.5">GNDD</text>
<text x="158.8" y="45.5">GNDD</text>
<text x="224.2" y="42.7">120k</text>
<text x="233.3" y="43.4">0.1u 16V</text>
<text x="249.5" y="42.7">22k</text>
<text x="258.7" y="43.4">0.1u 16V</text>
<text x="22.7" y="51.4">Net-Tie_2</text>
<text x="25" y="49">NT1</text>
<text x="204.5" y="51.2">GNDD</text>
<text x="219.8" y="51.2">GNDD</text>
<text x="228" y="51.2">GNDD</text>
<text x="245.8" y="51">GND</text>
<text x="253.4" y="51.2">GNDD</text>
<text x="19" y="58.7">GND</text>
<text x="29.9" y="58.2">GNDD</text>
<text x="243.3" y="59.3">ESP32-DEVKITC-32D</text>
<text x="251" y="57">U6</text>
<text x="110.1" y="71.5">+12V</text>
<text x="122.1" y="71.5">D2</text>
<text x="118.3" y="73.8">D_Schottky</text>
<text x="157" y="75.9">+12V</text>
<text x="121" y="82.2">IR2125</text>
<text x="122.7" y="79.9">U7</text>
<text x="53.6" y="85.4">R15</text>
<text x="53.8" y="87.3">10k</text>
<text x="66.3" y="85.4">R16</text>
<text x="66.5" y="87.3">10k</text>
<text x="103.7" y="86.7">10u 50V</text>
<text x="118.5" y="86.6">Vcc</text>
<text x="118.5" y="89.1">IN</text>
<text x="125.2" y="89.1">HO</text>
<text x="125.4" y="86.6">VB</text>
<text x="137.4" y="87.3">C12</text>
<text x="146.8" y="85.4">R6</text>
<text x="147" y="87.3">10</text>
<text x="161.6" y="88">Q1</text>
<text x="276.3" y="84.2">GNDD</text>
<text x="24.8" y="91.8">+5V</text>
<text x="64.1" y="94.1">OPA2830</text>
<text x="66.2" y="91.8">U2B</text>
<text x="106.9" y="91.1">C11</text>
<text x="118.5" y="91.7">ERR</text>
<text x="118.5" y="94.2">COM</text>
<text x="125.4" y="91.7">CS</text>
<text x="125.7" y="94.2">Vs</text>
<text x="137.9" y="91.1">10u 50V</text>
<text x="161.5" y="90.3">NMOS</text>
<text x="165.4" y="94.4">L1</text>
<text x="176.2" y="94.4">R10</text>
<text x="48.3" y="96.3">GNDD</text>
<text x="165.8" y="96.7">L</text>
<text x="176" y="96.7">60m</text>
<text x="195.7" y="96.2">H3</text>
<text x="63.4" y="103.8">+</text>
<text x="109.9" y="104.4">GND</text>
<text x="161" y="103.3">D3</text>
<text x="161.1" y="105.6">D_Schottky</text>
<text x="174.2" y="107">470u 50V</text>
<text x="177.4" y="104.4">C16</text>
<text x="195" y="103.2">LOAD +</text>
<text x="195.7" y="106.3">H4</text>
<text x="222.9" y="102">GNDD</text>
<text x="224.2" y="104.5">+5V</text>
<text x="21.1" y="112.6">C2</text>
<text x="195.2" y="113.3">LOAD -</text>
<text x="16.2" y="115.1">0.1u 16V</text>
<text x="156.9" y="115.2">GND</text>
<text x="23.5" y="122.3">GNDD</text>
<text x="266.8" y="123.5">+5V</text>
<text x="245.9" y="130.7">U8</text>
<text x="271.2" y="130.9" transform="rotate(-90 271.2 130.9)">5</text>
<text x="242.3" y="137.4">AIN0</text>
<text x="242.6" y="133">MAX11644</text>
<text x="248" y="137.4">VDD</text>
<text x="258" y="133">0.1u 16V</text>
<text x="262.5" y="137.5">C17</text>
<text x="270.2" y="137.5">C19</text>
<text x="273.5" y="132" transform="rotate(-90 273.5 132)">R14</text>
<text x="31.3" y="140.7">+12V</text>
<text x="148.7" y="142.4">U1B</text>
<text x="233.8" y="143.2">R9</text>
<text x="242.3" y="139.9">AIN1</text>
<text x="242.3" y="142.5">NC</text>
<text x="247.8" y="139.9">GND</text>
<text x="248" y="142.5">SDA</text>
<text x="265.6" y="141.3">4.7u 16V</text>
<text x="38.7" y="147.4">OPA2830</text>
<text x="40.8" y="145.1">U2C</text>
<text x="96.7" y="147.7">U2A</text>
<text x="146.5" y="144.3">TLO84CN</text>
<text x="225.1" y="148.3">C14</text>
<text x="234" y="147">2k</text>
<text x="242.3" y="145">REF</text>
<text x="248.2" y="145">SCL</text>
<text x="35" y="154.5">C4</text>
<text x="39.2" y="150.1">V+</text>
<text x="78.9" y="152.1">R3</text>
<text x="79.1" y="154.6">10k</text>
<text x="94.5" y="150">OPA2830</text>
<text x="106.6" y="153.8">1N4148W</text>
<text x="109.4" y="151.5">D1</text>
<text x="145.9" y="153.3">+</text>
<text x="222.4" y="150.2">0.1u 16V</text>
<text x="228.7" y="155.4">GNDD</text>
<text x="35.8" y="157">0.1u 16V</text>
<text x="79.6" y="161">C7</text>
<text x="93.9" y="159.6">+</text>
<text x="118.9" y="159.9">RV1</text>
<text x="124.2" y="160.2">100n 16V</text>
<text x="130.3" y="156.4">C9</text>
<text x="142.3" y="157.7">1M</text>
<text x="142.4" y="160.2">R4</text>
<text x="30.5" y="162.4">GNDD</text>
<text x="48.9" y="162.4">GNDD</text>
<text x="73.9" y="162.9">100u 16V</text>
<text x="119.2" y="162.2">100</text>
<text x="134.7" y="170">GNDD</text>
<text x="95.7" y="184.4">16k</text>
<text x="96" y="180">R5</text>
<text x="105.7" y="185.6">C10</text>
<text x="106" y="188.1">1u 16V</text>
<text x="101" y="193.5">GNDD</text>
</g>
<g font-size="1.8">
<text x="173.3" y="89.5">sen_p</text>
<text x="184.1" y="89.5">sen_n</text>
<text x="18.4" y="105.4">sen_n</text>
<text x="18.4" y="102.9">sen_p</text>
</g>
<g font-size="1.4" fill="#840000">
<text x="233.9" y="62.9">1</text>
<text x="233.9" y="65.4">2</text>
<text x="269.1" y="65.4">21</text>
<text x="269.1" y="62.9">20</text>
<text x="233.9" y="67.9">3</text>
<text x="233.9" y="70.5">4</text>
<text x="269.1" y="70.5">23</text>
<text x="269.1" y="67.9">22</text>
<text x="233.9" y="73">5</text>
<text x="233.9" y="75.6">6</text>
<text x="269.1" y="75.6">25</text>
<text x="269.1" y="73">24</text>
<text x="233.9" y="78.1">7</text>
<text x="233.9" y="80.6">8</text>
<text x="233.9" y="83.2">9</text>
<text x="269.1" y="83.2">28</text>
<text x="269.1" y="80.6">27</text>
<text x="269.1" y="78.1">26</text>
<text x="233.5" y="85.7">10</text>
<text x="233.5" y="88.3">11</text>
<text x="269.1" y="88.3">30</text>
<text x="269.1" y="85.7">29</text>
<text x="233.5" y="90.8">12</text>
<text x="233.5" y="93.3">13</text>
<text x="233.5" y="95.9">14</text>
<text x="269.1" y="95.9">33</text>
<text x="269.1" y="93.3">32</text>
<text x="269.1" y="90.8">31</text>
<text x="233.5" y="98.4">15</text>
<text x="233.5" y="101">16</text>
<text x="269.1" y="101">35</text>
<text x="269.1" y="98.4">34</text>
<text x="233.5" y="103.5">17</text>
<text x="233.5" y="106">18</text>
<text x="269.1" y="106">37</text>
<text x="269.1" y="103.5">36</text>
<text x="233.5" y="108.6">19</text>
<text x="269.1" y="108.6">38</text>
</g>
<g font-size="1.4" fill="#008484">
<text x="237.9" y="63.6">3V3</text>
<text x="262.4" y="63.6">GND3</text>
<text x="237.9" y="66.2">EN</text>
<text x="237.9" y="68.7">SENSOR_VP</text>
<text x="237.9" y="71.2">SENSOR_VN</text>
<text x="262.7" y="71.2">TXD0</text>
<text x="263.2" y="68.7">IO22</text>
<text x="263.2" y="66.2">IO23</text>
<text x="237.9" y="73.8">IO34</text>
<text x="237.9" y="76.3">IO35</text>
<text x="262.5" y="73.8">RXD0</text>
<text x="263.2" y="76.3">IO21</text>
<text x="237.9" y="78.9">IO32</text>
<text x="237.9" y="81.4">IO33</text>
<text x="237.9" y="83.9">IO25</text>
<text x="262.4" y="78.9">GND2</text>
<text x="263.2" y="83.9">IO18</text>
<text x="263.2" y="81.4">IO19</text>
<text x="237.9" y="86.5">IO26</text>
<text x="237.9" y="89">IO27</text>
<text x="263.2" y="89">IO17</text>
<text x="264" y="86.5">IO5</text>
<text x="237.9" y="91.6">IO14</text>
<text x="237.9" y="94.1">IO12</text>
<text x="263.2" y="91.6">IO16</text>
<text x="264" y="94.1">IO4</text>
<text x="237.9" y="96.6">GND1</text>
<text x="237.9" y="99.2">IO13</text>
<text x="237.9" y="101.7">SD2</text>
<text x="263.2" y="101.7">IO15</text>
<text x="264" y="99.2">IO2</text>
<text x="264" y="96.6">IO0</text>
<text x="237.9" y="104.3">SD3</text>
<text x="237.9" y="106.8">CMD</text>
<text x="263.6" y="106.8">SD0</text>
<text x="263.6" y="104.3">SD1</text>
<text x="237.9" y="109.3">EXT_5V</text>
<text x="263.4" y="109.3">CLK</text>
</g>
</svg>
